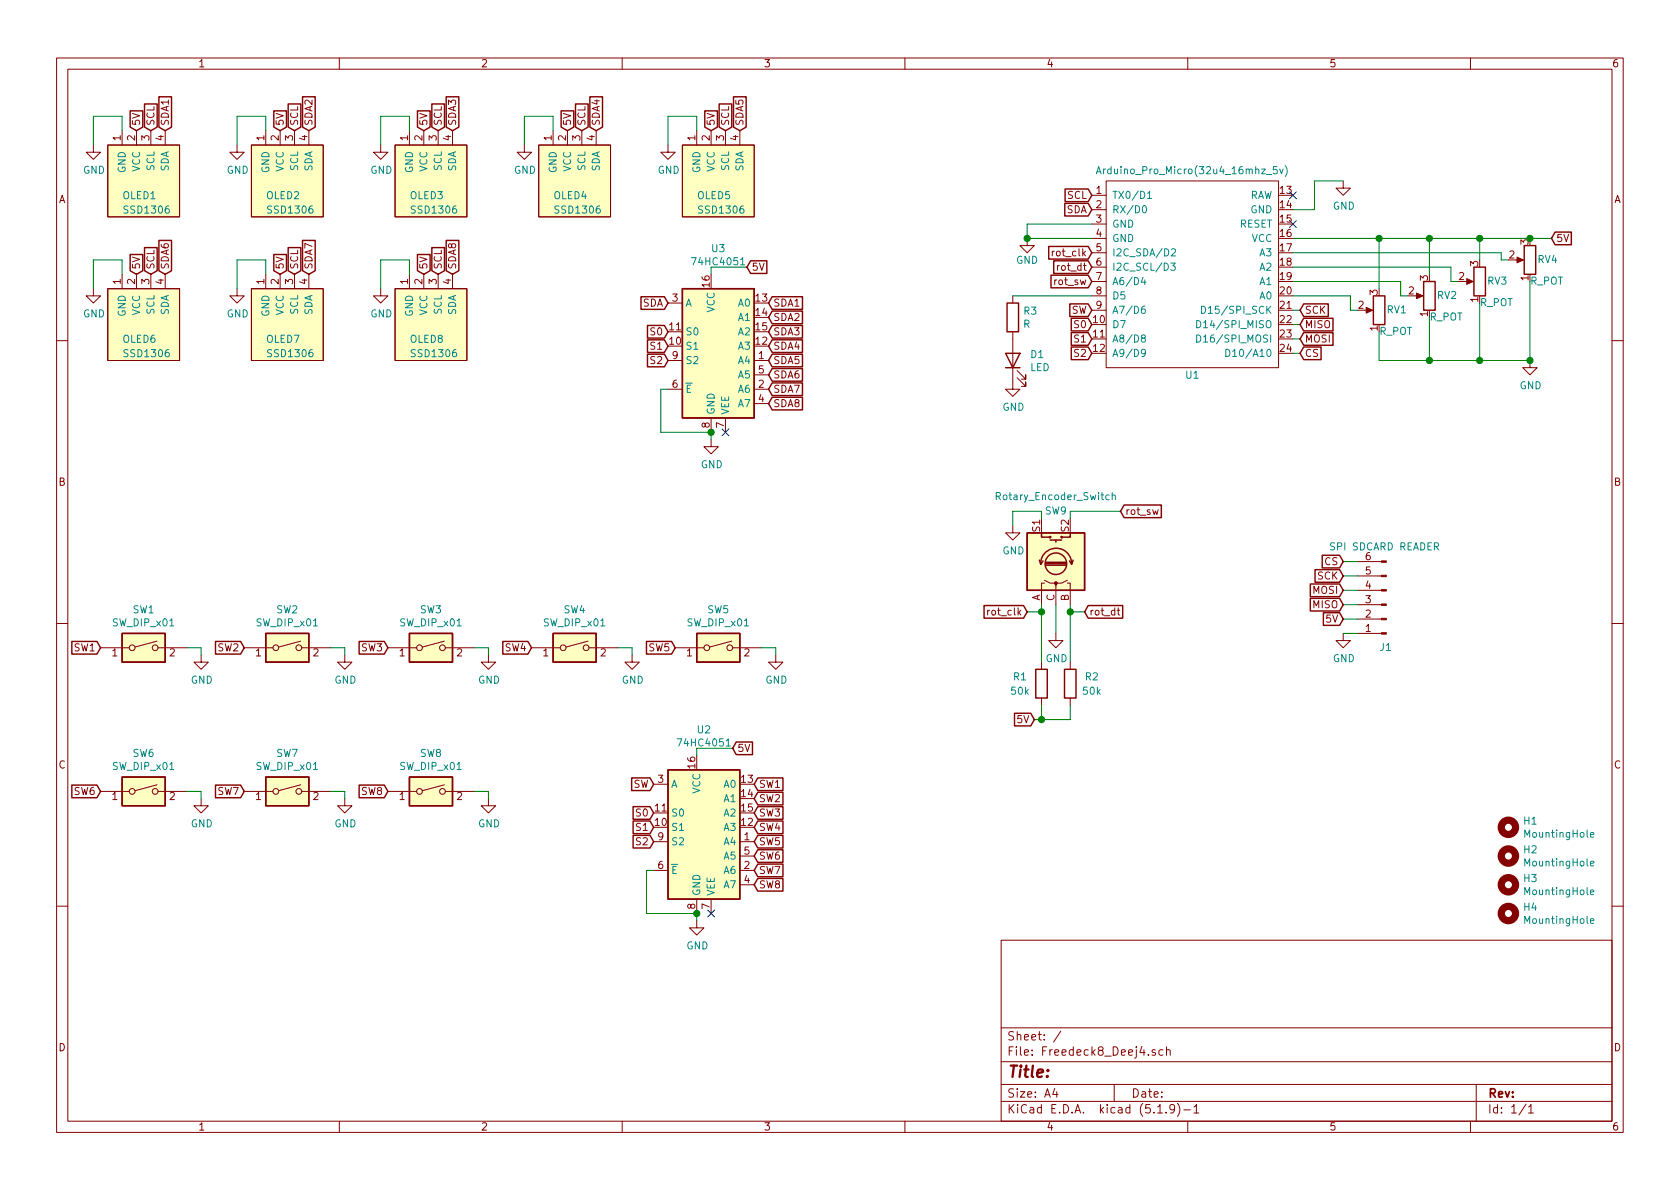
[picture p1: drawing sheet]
<svg xmlns="http://www.w3.org/2000/svg" width="297mm" height="210mm" viewBox="0 0 297 210" stroke-linecap="round" stroke-linejoin="round" font-family="sans-serif">
<g fill="none" stroke="#840000" stroke-width=".18">
<path d="M10 10.3h277v189.9h-277zM12 12.2h273v186.1h-273zM60 10.3v1.9M110 10.3v1.9M160 10.3v1.9M210 10.3v1.9M260 10.3v1.9M16.5 25.6v1.3h1.3l-1.3 1.3-1.3-1.3h1.3M19 25.6h12.7v12.7h-12.7zM21.6 23.1v2.5M24.1 23.1v2.5M26.7 23.1v2.5"/>
<path d="M29.2 23.1v2.5M41.9 25.6v1.3h1.3l-1.3 1.3-1.3-1.3h1.3M44.4 25.6h12.7v12.7h-12.7zM47 23.1v2.5M49.5 23.1v2.5M52.1 23.1v2.5M54.6 23.1v2.5M67.3 25.6v1.3h1.3l-1.3 1.3-1.3-1.3h1.3M69.8 25.6h12.7v12.7h-12.7zM72.4 23.1v2.5M74.9 23.1v2.5M77.5 23.1v2.5"/>
<path d="M80 23.1v2.5M92.7 25.6v1.3h1.3l-1.3 1.3-1.3-1.3h1.3M95.2 25.6h12.7v12.7h-12.7zM97.8 23.1v2.5M100.3 23.1v2.5M102.9 23.1v2.5M105.4 23.1v2.5M118.1 25.6v1.3h1.3l-1.3 1.3-1.3-1.3h1.3M120.6 25.6h12.7v12.7h-12.7zM123.2 23.1v2.5M125.7 23.1v2.5M128.3 23.1v2.5"/>
<path d="M130.8 23.1v2.5M193 34.5h2.6M193 37.1h2.6M193 39.6h2.6M195.6 32h30.5v33h-30.5zM237.5 32v1.3h1.3l-1.3 1.2-1.3-1.2h1.3M16.5 51v1.3h1.3l-1.3 1.3-1.3-1.3h1.3M19 51h12.7v12.7h-12.7zM21.6 48.5v2.5M24.1 48.5v2.5M26.7 48.5v2.5M29.2 48.5v2.5"/>
<path d="M41.9 51v1.3h1.3l-1.3 1.3-1.3-1.3h1.3M44.4 51h12.7v12.7h-12.7zM47 48.5v2.5M49.5 48.5v2.5M52.1 48.5v2.5M54.6 48.5v2.5M67.3 51v1.3h1.3l-1.3 1.3-1.3-1.3h1.3M69.8 51h12.7v12.7h-12.7zM72.4 48.5v2.5M74.9 48.5v2.5M77.5 48.5v2.5M80 48.5v2.5"/>
<path d="M118.1 53.6h2.5M179.1 58.7v10.1h1.2l-1.2 1.3-1.3-1.3h1.3M179.1 52.3v1.3M181.6 42.2v1.2h1.3l-1.3 1.3-1.3-1.3h1.3M193 49.8h2.6M193 52.3h2.6M193 42.2h2.6M193 44.7h2.6M193 47.2h2.6M193 54.9h2.6M241.3 54.9h1M250.2 52.3h1"/>
<path d="M259.1 49.8h1M268 46h1M10 60.2h2M118.1 63.7h2.5M118.1 68.8h2.5M125.7 77.7v1.3h1.3l-1.3 1.3-1.2-1.3h1.2M125.7 73.9v2.5M128.3 73.9v2.5M133.3 63.7h2.6M133.3 68.8h2.6M133.3 71.4h2.6M133.3 66.3h2.6"/>
<path d="M179.8 66.8l1.6 1.5v-.7v.7h-.8M179.8 65.5l1.6 1.6v-.8v.8h-.8M270.5 63.7v1.3h1.3l-1.3 1.3-1.3-1.3h1.3M285 60.2h2M179.1 93v1.2h1.2l-1.2 1.3-1.3-1.3h1.3M203.8 90.1l.3 .9 .2-.6 .2 .6 .3-.9M240 99.3h4.2M10 110.3h2M17.8 114.5h5.1M27.8 113.4l-3.9 1M27.9 114.5h5.1M35.6 115.8v1.3h1.2l-1.2 1.3-1.3-1.3h1.3"/>
<path d="M43.2 114.5h5.1M53.2 113.4l-3.9 1M53.3 114.5h5.1M61 115.8v1.3h1.2l-1.2 1.3-1.3-1.3h1.3M68.6 114.5h5.1M78.6 113.4l-3.9 1M78.7 114.5h5.1M86.4 115.8v1.3h1.2l-1.2 1.3-1.3-1.3h1.3M94 114.5h5.1M104 113.4l-3.9 1M104.1 114.5h5.1M111.8 115.8v1.3h1.2l-1.2 1.3-1.3-1.3h1.3"/>
<path d="M119.4 114.5h5.1M129.4 113.4l-3.9 1M129.5 114.5h5.1M137.2 115.8v1.3h1.2l-1.2 1.3-1.3-1.3h1.3M184.1 117.1v1.3M184.7 103.1h-.6v3.8M184.7 102.6l1 .5h1v.5M186.7 112v1.3h1.3l-1.3 1.2-1.3-1.2h1.3M188.7 103.1h.5v3.8M188.7 102.6l-1 .5h-1v3.8M189.2 117.1v1.3M197.5 107.9h.5"/>
<path d="M197.7 107.5v1.1l.3 .2M237.5 112v1.3h1.3l-1.3 1.2-1.3-1.2h1.3M240 101.8h4.2M240 104.4h4.2M240 106.9h4.2M240 109.5h4.2M240 112h4.2M285 110.3h2M17.8 139.9h5.1M27.8 138.8l-3.9 1M27.9 139.9h5.1M43.2 139.9h5.1"/>
<path d="M53.2 138.8l-3.9 1M53.3 139.9h5.1M68.6 139.9h5.1M78.6 138.8l-3.9 1M78.7 139.9h5.1M115.6 138.7h2.5M184.1 123.4v1.3M189.2 123.4v1.3M35.6 141.2v1.3h1.2l-1.2 1.3-1.3-1.3h1.3M61 141.2v1.3h1.2l-1.2 1.3-1.3-1.3h1.3M86.4 141.2v1.3h1.2l-1.2 1.3-1.3-1.3h1.3M115.6 148.8h2.5"/>
<path d="M115.6 153.9h2.5M123.2 159v2.5M125.7 159v2.5M130.8 148.8h2.5M130.8 153.9h2.5M130.8 156.5h2.5M130.8 151.4h2.5M10 160.2h2M123.2 162.8v1.3h1.3l-1.3 1.2-1.3-1.2h1.3M177 166.3h108v32h-108zM285 160.2h2M60 198.3v1.9"/>
<path d="M110 198.3v1.9M160 198.3v1.9M177 194.8h108M177 191.8h108M177 187.8h108M177 181.8h108M186.5 192.5l-.4 1h1M186.8 193v1M187.6 182.3l-1.3 2M197 191.8v3M204.3 185.7a.37 .37 0 0 0-.6 .1l.1 .2 .5 .2v.1l-.2 .3-.4-.1M204.7 196.8h.8"/>
<path d="M205.6 185.7l-.4-.1-.3 .3 .1 .6 .2 .1 .4-.1M206.2 196.7v.1M206.2 185.7h.1a.37 .37 0 0 1 .6 .1v.8M206.2 185.1v1.5M207.7 196l-.1 .1a.48 .48 0 0 1-.6 .1l-.2-.2 .2-.6a.48 .48 0 0 1 .6 .1 1.27 1.27 0 0 1-.2 1.2l-.4 .1M208.2 195.1a1.71 1.71 0 0 1 0 2.3M209.3 196.3h1.2M210 198.3v1.9M211.1 195.8l.4-.5v1.5M211.1 196.8h.9M260 198.3v1.9M261 191.8v6.5"/>
<path d="M269.8 195.2l-1.2 2M270.3 195.8l.4-.5v1.5M270.3 196.8h.8"/>
<circle cx="23.4" cy="114.5" r=".51"/>
<circle cx="27.4" cy="114.5" r=".51"/>
<circle cx="48.8" cy="114.5" r=".51"/>
<circle cx="52.8" cy="114.5" r=".51"/>
<circle cx="74.2" cy="114.5" r=".51"/>
<circle cx="78.2" cy="114.5" r=".51"/>
<circle cx="99.6" cy="114.5" r=".51"/>
<circle cx="103.6" cy="114.5" r=".51"/>
<circle cx="125" cy="114.5" r=".51"/>
<circle cx="129" cy="114.5" r=".51"/>
<circle cx="23.4" cy="139.9" r=".51"/>
<circle cx="27.4" cy="139.9" r=".51"/>
<circle cx="48.8" cy="139.9" r=".51"/>
<circle cx="52.8" cy="139.9" r=".51"/>
<circle cx="74.2" cy="139.9" r=".51"/>
<circle cx="78.2" cy="139.9" r=".51"/>
</g>
<g fill="none" stroke="#840000" stroke-width=".25">
<path d="M23 19.6h2.2v2.9l-1.1 .6-1.1-.6zM25.6 18.4h2.2v4.1l-1.1 .6-1.1-.6zM28.1 17.1h2.2v5.4l-1.1 .6-1.1-.6zM48.4 19.6h2.2v2.9l-1.1 .6-1.1-.6zM51 18.4h2.2v4.1l-1.1 .6-1.1-.6zM53.5 17.1h2.2v5.4l-1.1 .6-1.1-.6zM73.8 19.6h2.2v2.9l-1.1 .6-1.1-.6zM76.4 18.4h2.2v4.1l-1.1 .6-1.1-.6zM78.9 17.1h2.2v5.4l-1.1 .6-1.1-.6zM99.2 19.6h2.2v2.9l-1.1 .6-1.1-.6zM101.8 18.4h2.2v4.1l-1.1 .6-1.1-.6zM104.3 17.1h2.2v5.4l-1.1 .6-1.1-.6z"/>
<path d="M124.6 19.6h2.2v2.9l-1.1 .6-1.1-.6zM127.2 18.4h2.2v4.1l-1.1 .6-1.1-.6zM129.7 17.1h2.2v5.4l-1.1 .6-1.1-.6zM188.3 36h4.1l.6 1.1-.6 1.1h-4.1zM188.3 33.4h4.1l.6 1.1-.6 1.2h-4.1zM23 45h2.2v2.9l-1.1 .6-1.1-.6zM25.6 43.8h2.2v4.1l-1.1 .6-1.1-.6zM28.1 42.5h2.2v5.4l-1.1 .6-1.1-.6zM48.4 45h2.2v2.9l-1.1 .6-1.1-.6zM51 43.8h2.2v4.1l-1.1 .6-1.1-.6zM53.5 42.5h2.2v5.4l-1.1 .6-1.1-.6zM73.8 45h2.2v2.9l-1.1 .6-1.1-.6z"/>
<path d="M76.4 43.8h2.2v4.1l-1.1 .6-1.1-.6zM78.9 42.5h2.2v5.4l-1.1 .6-1.1-.6zM113.3 52.5h4.2l.6 1.1-.6 1.1h-4.2zM114.5 57.6h3l.6 1.1-.6 1.1h-3zM120.6 51h12.7v22.9h-12.7zM132.7 46.1h2.9v2.3h-2.9l-.6-1.2zM136.5 57.6h5.4v2.2h-5.4l-.6-1.1zM136.5 52.5h5.4v2.2h-5.4l-.6-1.1zM136.5 55h5.4v2.2h-5.4l-.6-1.1zM178.1 53.6h2v5.1h-2zM185.4 43.6h7l.6 1.1-.6 1.1h-7zM185.8 48.7h6.6l.6 1.1-.6 1.1h-6.6z"/>
<path d="M186.3 46.1h6.1l.6 1.1-.6 1.2h-6.1zM189.2 53.7h3.2l.6 1.2-.6 1.1h-3.2zM189.4 56.3h3l.6 1.1-.6 1.1h-3zM189.4 58.8h3l.6 1.1-.6 1.2h-3zM230.5 56.3h5.2v2.2h-5.2l-.6-1.1zM230.5 58.8h5.2v2.3h-5.2l-.6-1.2zM230.5 53.7h4.3v2.3h-4.3l-.6-1.1zM242.8 52.3h2.1v5.1h-2.1zM251.7 49.8h2v5.1h-2zM260.6 47.2h2v5.1h-2zM269.5 43.4h2v5.1h-2zM275 41h2.8v2.3h-2.8l-.7-1.1z"/>
<path d="M114.5 60.1h3l.6 1.1-.6 1.1h-3zM114.5 62.6h3l.6 1.1-.6 1.2h-3zM136.5 60.1h5.4v2.2h-5.4l-.6-1.1zM136.5 62.6h5.4v2.3h-5.4l-.6-1.2zM136.5 70.3h5.4v2.2h-5.4l-.6-1.1zM136.5 67.7h5.4v2.2h-5.4l-.6-1.1zM136.5 65.2h5.4v2.2h-5.4l-.6-1.1zM177.8 62.5h2.5l-1.2 2.5zM177.8 65h2.5M189.4 61.4h3l.6 1.1-.6 1.1h-3zM230.5 61.4h3.1v2.2h-3.1l-.6-1.1zM181.6 94.2h10.2v10.2h-10.2z"/>
<path d="M183.8 99.1l.2 .7 .4-.6M184 99.7a2.74 2.74 0 0 1 2.7-2.8 2.74 2.74 0 0 1 2.8 2.8M184.1 94.2v.8h1.6M184.9 99.9h3.6M184.9 99.7h3.6M184.9 99.4h3.6M185.7 95.5h2M186.7 95.5v.4M189.2 94.2v.8h-1.5M189.7 99.1l-.2 .7-.4-.6M198.8 89.3h6.5v2.2h-6.5l-.7-1.1zM233.8 98.2h3.1l.6 1.1-.6 1.1h-3.1z"/>
<path d="M12.7 113.4h4.4l.7 1.1-.7 1.2h-4.4zM21.6 112h7.6v5.1h-7.6zM38.1 113.4h4.4l.7 1.1-.7 1.2h-4.4zM47 112h7.6v5.1h-7.6zM63.5 113.4h4.4l.7 1.1-.7 1.2h-4.4zM72.4 112h7.6v5.1h-7.6zM88.9 113.4h4.4l.7 1.1-.7 1.2h-4.4zM97.8 112h7.6v5.1h-7.6zM114.3 113.4h4.4l.7 1.1-.7 1.2h-4.4zM123.2 112h7.6v5.1h-7.6zM174 107.1h7l.6 1.1-.6 1.1h-7zM183.1 118.4h2.1v5h-2.1z"/>
<path d="M188.2 118.4h2v5h-2zM192.4 107.1h6.1v2.2h-6.1l-.6-1.1zM231.7 105.8h5.2l.6 1.1-.6 1.1h-5.2zM231.7 103.3h5.2l.6 1.1-.6 1.1h-5.2zM232.5 100.7h4.4l.6 1.1-.6 1.2h-4.4zM234 108.4h2.9l.6 1.1-.6 1.1h-2.9zM12.7 138.8h4.4l.7 1.1-.7 1.2h-4.4zM21.6 137.4h7.6v5.1h-7.6zM38.1 138.8h4.4l.7 1.1-.7 1.2h-4.4zM47 137.4h7.6v5.1h-7.6zM63.5 138.8h4.4l.7 1.1-.7 1.2h-4.4zM72.4 137.4h7.6v5.1h-7.6z"/>
<path d="M111.7 137.6h3.2l.7 1.1-.7 1.1h-3.2zM118.1 136.1h12.7v22.9h-12.7zM130.2 131.2h2.8v2.2h-2.8l-.7-1.1zM134 137.6h4.4v2.2h-4.4l-.7-1.1zM179.4 126.1h2.8l.7 1.1-.7 1.2h-2.8zM111.9 147.7h3l.7 1.1-.7 1.2h-3zM111.9 142.6h3l.7 1.2-.7 1.1h-3zM111.9 145.2h3l.7 1.1-.7 1.1h-3zM134 142.6h4.4v2.3h-4.4l-.7-1.1zM134 140.1h4.4v2.2h-4.4l-.7-1.1zM134 145.2h4.4v2.2h-4.4l-.7-1.1zM134 147.7h4.4v2.3h-4.4l-.7-1.2z"/>
<path d="M134 155.3h4.4v2.3h-4.4l-.7-1.1zM134 152.8h4.4v2.2h-4.4l-.7-1.1zM134 150.3h4.4v2.2h-4.4l-.7-1.1z"/>
<circle cx="185.7" cy="95" r=".13"/>
<circle cx="186.7" cy="99.7" r="1.9"/>
<circle cx="187.7" cy="95" r=".13"/>
</g>
<g fill="#ffffc2" stroke="#ffffc2" stroke-width=".18">
<path d="M181.6 94.2h10.2v10.2h-10.2z"/>
<path d="M97.8 112h7.6v5.1h-7.6z"/>
<path d="M72.4 137.4h7.6v5.1h-7.6z"/>
<path d="M47 137.4h7.6v5.1h-7.6z"/>
<path d="M21.6 137.4h7.6v5.1h-7.6z"/>
<path d="M123.2 112h7.6v5.1h-7.6z"/>
<path d="M118.1 136.1h12.7v22.9h-12.7z"/>
<path d="M72.4 112h7.6v5.1h-7.6z"/>
<path d="M47 112h7.6v5.1h-7.6z"/>
<path d="M21.6 112h7.6v5.1h-7.6z"/>
<path d="M44.4 51h12.7v12.7h-12.7z"/>
<path d="M44.4 25.6h12.7v12.7h-12.7z"/>
<path d="M95.2 25.6h12.7v12.7h-12.7z"/>
<path d="M120.6 25.6h12.7v12.7h-12.7z"/>
<path d="M69.8 51h12.7v12.7h-12.7z"/>
<path d="M19 25.6h12.7v12.7h-12.7z"/>
<path d="M69.8 25.6h12.7v12.7h-12.7z"/>
<path d="M120.6 51h12.7v22.9h-12.7z"/>
<path d="M19 51h12.7v12.7h-12.7z"/>
</g>
<g fill="#840000" stroke="#840000" stroke-width=".18">
<path d="M268.2 45.5l1.2 .5-1.2 .5z"/>
<path d="M259.3 49.3l1.2 .5-1.2 .5z"/>
<path d="M250.4 51.8l1.2 .5-1.2 .5z"/>
<path d="M244.2 99.2h.9v.2h-.9z"/>
<path d="M244.2 101.7h.9v.3h-.9z"/>
<path d="M244.2 104.3h.9v.2h-.9z"/>
<path d="M244.2 106.8h.9v.3h-.9z"/>
<path d="M244.2 109.3h.9v.3h-.9z"/>
<path d="M244.2 111.9h.9v.2h-.9z"/>
<path d="M241.6 54.4l1.1 .5-1.1 .5z"/>
<circle cx="186.7" cy="103.1" r=".25"/>
</g>
<g fill="none" stroke="#008484" stroke-width=".18">
<path d="M193.9 30.7l.4-1.2 .4 1.2M194 30.4h.6M202.1 36.5l.2-.1a.67 .67 0 0 1 .4 .6 .67 .67 0 0 1-.4 .6l-.3-.2v-.2zM202.9 34.2l.4-.4v1.3M202.9 35.1h.7M225.8 29.5h-.6l-.1 .6 .2-.2 .5 .2v.5l-.2 .1-.5-.1M226.3 29.9l.3 .8 .3-.8M227.2 29.3a1.47 1.47 0 0 1 0 1.9M130.9 46.8h.8M202 59.8l-.1-.1v-.3l.1-.2 .4 .1 .1 .4-.6 .1-.1 .2v.3l.2 .2 .4-.1 .1-.1v-.4l-.2-.1M202.1 49l-.3 .9h.8M202.4 54.1l-.4 .1a.87 .87 0 0 0 0 1.2l.5-.1v-.5l-.5-.2-.2 .3"/>
<path d="M202.4 49.5v.8M207 46.5h.8l-.4 .5 .3 .1 .1 .5-.3 .2-.5-.1M207.1 44.1l.5-.1 .2 .1v.2v.2l-.7 .8h.7M211.6 56.7a.64 .64 0 0 1 .7 .6 .64 .64 0 0 1-.7 .7zM211.6 59.2a.64 .64 0 0 1 .7 .7 .64 .64 0 0 1-.7 .6zM212.4 54.1a.64 .64 0 0 1 .8 .7 .64 .64 0 0 1-.8 .6zM202.5 62.3l-.2 .3h-.3l-.2-.3 .1-.4 .1-.1h.3l.2 .2a.97 .97 0 0 1-.2 1h-.4M216.7 61.8a.64 .64 0 0 1 .8 .6 .64 .64 0 0 1-.8 .6zM196.1 87.6l-.3-.1-.3 .3 .1 .5h.5M196.6 87.6l.2-.1 .3 .1 .1 .8M196.6 87.1v1.3M128.4 131.9h.7"/>
<path d="M281.2 147.6l.6-.1v-.2l-.4-.1-.2 .2 .1 .6h.5M281.2 152.7l.6-.1v-.3h-.4l-.2 .2 .1 .6h.5M281.2 157.8l.6-.1v-.3h-.4l-.2 .2 .1 .6h.5M281.2 162.9l.6-.1v-.3h-.4l-.2 .1 .1 .6h.5"/>
</g>
<g fill="none" stroke="#840000" stroke-width="1.3">
<circle cx="266.7" cy="146.3" r="1.27"/>
<circle cx="266.7" cy="151.4" r="1.27"/>
<circle cx="266.7" cy="156.5" r="1.27"/>
<circle cx="266.7" cy="161.5" r="1.27"/>
</g>
<g fill="none" stroke="#008400" stroke-width=".18">
<path d="M21.6 23.1v-2.5h-5.1v5M47 23.1v-2.5h-5.1v5M72.4 23.1v-2.5h-5.1v5M97.8 23.1v-2.5h-5.1v5M123.2 23.1v-2.5h-5.1v5M193 39.6h-11.4v2.6h11.4M237.5 32h-5.1v5.1h-3.8M21.6 48.5v-2.5h-5.1v5M47 48.5v-2.5h-5.1v5M72.4 48.5v-2.5h-5.1v5M132.1 47.2h-6.4v1.3M179.1 52.3h13.9"/>
<path d="M228.6 47.2h27.9v2.6h1.3M228.6 49.8h19v2.5h1.3M228.6 42.2h45.7M228.6 44.7h36.8v1.3h1.3M228.6 52.3h10.2v2.6h1.2M228.6 54.9h1.3M228.6 59.9h1.3M228.6 57.4h1.3M243.8 42.2v8.8M252.7 42.2v6.3M252.7 56.1v7.6M261.6 42.2v3.8"/>
<path d="M261.6 53.6v10.1M270.5 49.8v13.9h-26.7v-5M118.1 68.8h-1.3v7.6h8.9v1.3M228.6 62.5h1.3M184.1 91.7v-1.3h-5v2.6M198.1 90.4h-8.9v1.3M237.5 99.3h2.5M33 114.5h2.6v1.3M58.4 114.5h2.6v1.3M83.8 114.5h2.6v1.3M109.2 114.5h2.6v1.3M134.6 114.5h2.6v1.3"/>
<path d="M181.6 108.2h2.5M184.1 106.9v10.2M186.7 106.9v5.1M189.2 106.9v10.2M189.2 108.2h2.6M237.5 101.8h2.5M237.5 104.4h2.5M237.5 106.9h2.5M237.5 109.5h2.5M237.5 112h2.5M33 139.9h2.6v1.3M58.4 139.9h2.6v1.3"/>
<path d="M83.8 139.9h2.6v1.3M129.5 132.3h-6.3v1.3M184.1 124.7v2.5M189.2 124.7v2.5h-6.3M115.6 153.9h-1.3v7.6h8.9v1.3"/>
</g>
<g fill="#008400" stroke="#008400" stroke-width=".25">
<circle cx="261.6" cy="63.7" r=".51"/>
<circle cx="125.7" cy="76.4" r=".51"/>
<circle cx="123.2" cy="161.5" r=".51"/>
<circle cx="184.2" cy="127.2" r=".51"/>
<circle cx="252.7" cy="63.7" r=".51"/>
<circle cx="181.6" cy="42.2" r=".51"/>
<circle cx="270.5" cy="63.7" r=".51"/>
<circle cx="243.8" cy="42.2" r=".51"/>
<circle cx="189.2" cy="108.2" r=".51"/>
<circle cx="270.5" cy="42.2" r=".51"/>
<circle cx="184.2" cy="108.2" r=".51"/>
<circle cx="252.7" cy="42.2" r=".51"/>
<circle cx="261.6" cy="42.2" r=".51"/>
</g>
<path d="M228 39l1.2 1.2M228 33.9l1.2 1.2M229.2 39l-1.2 1.2M229.2 33.9l-1.2 1.2M127.7 75.8l1.2 1.3M128.9 75.8l-1.2 1.3M125.1 160.9l1.2 1.2M126.3 160.9l-1.2 1.2" fill="none" stroke="#000084" stroke-width=".18"/>
<text font-size="2.8" fill="#840000" x="178" y="190.5">Title:</text>
<g font-size="2.1" fill="#840000">
<text x="178" y="184">Sheet: /</text>
<text x="178" y="186.7">File: Freedeck8_Deej4.sch</text>
<text x="178" y="196.9">KiCad E.D.A. kicad (5.1.9)-1</text>
<text x="178" y="194.1">Size: A4</text>
<text x="200" y="194.1">Date:</text>
<text x="263" y="194.1">Rev:</text>
<text x="263" y="196.9">Id: 1/1</text>
</g>
<g font-size="1.8" fill="#840000">
<text x="35" y="11.9">1</text>
<text x="85" y="11.9">2</text>
<text x="135" y="11.9">3</text>
<text x="185" y="11.9">4</text>
<text x="235" y="11.9">5</text>
<text x="285" y="11.9">6</text>
<text x="24.8" y="22.3" transform="rotate(-90 24.8 22.3)">5V</text>
<text x="27.3" y="22.3" transform="rotate(-90 27.3 22.3)">SCL</text>
<text x="29.8" y="22.3" transform="rotate(-90 29.8 22.3)">SDA1</text>
<text x="50.2" y="22.3" transform="rotate(-90 50.2 22.3)">5V</text>
<text x="52.7" y="22.3" transform="rotate(-90 52.7 22.3)">SCL</text>
<text x="55.2" y="22.3" transform="rotate(-90 55.2 22.3)">SDA2</text>
<text x="75.6" y="22.3" transform="rotate(-90 75.6 22.3)">5V</text>
<text x="78.1" y="22.3" transform="rotate(-90 78.1 22.3)">SCL</text>
<text x="80.6" y="22.3" transform="rotate(-90 80.6 22.3)">SDA3</text>
<text x="101" y="22.3" transform="rotate(-90 101 22.3)">5V</text>
<text x="103.5" y="22.3" transform="rotate(-90 103.5 22.3)">SCL</text>
<text x="106" y="22.3" transform="rotate(-90 106 22.3)">SDA4</text>
<text x="126.4" y="22.3" transform="rotate(-90 126.4 22.3)">5V</text>
<text x="128.9" y="22.3" transform="rotate(-90 128.9 22.3)">SCL</text>
<text x="131.4" y="22.3" transform="rotate(-90 131.4 22.3)">SDA5</text>
<text x="21.3" y="24.9" transform="rotate(-90 21.3 24.9)">1</text>
<text x="23.9" y="24.9" transform="rotate(-90 23.9 24.9)">2</text>
<text x="26.4" y="24.9" transform="rotate(-90 26.4 24.9)">3</text>
<text x="29" y="24.9" transform="rotate(-90 29 24.9)">4</text>
<text x="46.7" y="24.9" transform="rotate(-90 46.7 24.9)">1</text>
<text x="49.3" y="24.9" transform="rotate(-90 49.3 24.9)">2</text>
<text x="51.8" y="24.9" transform="rotate(-90 51.8 24.9)">3</text>
<text x="54.4" y="24.9" transform="rotate(-90 54.4 24.9)">4</text>
<text x="72.1" y="24.9" transform="rotate(-90 72.1 24.9)">1</text>
<text x="74.7" y="24.9" transform="rotate(-90 74.7 24.9)">2</text>
<text x="77.2" y="24.9" transform="rotate(-90 77.2 24.9)">3</text>
<text x="79.8" y="24.9" transform="rotate(-90 79.8 24.9)">4</text>
<text x="97.5" y="24.9" transform="rotate(-90 97.5 24.9)">1</text>
<text x="100.1" y="24.9" transform="rotate(-90 100.1 24.9)">2</text>
<text x="102.6" y="24.9" transform="rotate(-90 102.6 24.9)">3</text>
<text x="105.2" y="24.9" transform="rotate(-90 105.2 24.9)">4</text>
<text x="122.9" y="24.9" transform="rotate(-90 122.9 24.9)">1</text>
<text x="125.5" y="24.9" transform="rotate(-90 125.5 24.9)">2</text>
<text x="128" y="24.9" transform="rotate(-90 128 24.9)">3</text>
<text x="130.6" y="24.9" transform="rotate(-90 130.6 24.9)">4</text>
<text x="10.4" y="35.9">A</text>
<text x="188.7" y="35.2">SCL</text>
<text x="193.8" y="34.3">1</text>
<text x="226.4" y="34.3">13</text>
<text x="285.4" y="35.9">A</text>
<text x="188.5" y="37.7">SDA</text>
<text x="193.8" y="36.8">2</text>
<text x="193.8" y="39.4">3</text>
<text x="193.8" y="41.9">4</text>
<text x="226.4" y="36.8">14</text>
<text x="226.4" y="39.4">15</text>
<text x="226.4" y="41.9">16</text>
<text x="24.8" y="47.7" transform="rotate(-90 24.8 47.7)">5V</text>
<text x="27.3" y="47.7" transform="rotate(-90 27.3 47.7)">SCL</text>
<text x="29.8" y="47.7" transform="rotate(-90 29.8 47.7)">SDA6</text>
<text x="50.2" y="47.7" transform="rotate(-90 50.2 47.7)">5V</text>
<text x="52.7" y="47.7" transform="rotate(-90 52.7 47.7)">SCL</text>
<text x="55.2" y="47.7" transform="rotate(-90 55.2 47.7)">SDA7</text>
<text x="75.6" y="47.7" transform="rotate(-90 75.6 47.7)">5V</text>
<text x="78.1" y="47.7" transform="rotate(-90 78.1 47.7)">SCL</text>
<text x="80.6" y="47.7" transform="rotate(-90 80.6 47.7)">SDA8</text>
<text x="132.9" y="47.9">5V</text>
<text x="186.5" y="45.3">rot_clk</text>
<text x="187.2" y="47.9">rot_dt</text>
<text x="193.8" y="44.4">5</text>
<text x="193.8" y="47">6</text>
<text x="226.4" y="44.4">17</text>
<text x="226.4" y="47">18</text>
<text x="261.4" y="47.1" transform="rotate(-90 261.4 47.1)">3</text>
<text x="266.9" y="45.7">2</text>
<text x="270.3" y="43.3" transform="rotate(-90 270.3 43.3)">3</text>
<text x="275.1" y="42.8">5V</text>
<text x="21.3" y="50.3" transform="rotate(-90 21.3 50.3)">1</text>
<text x="23.9" y="50.3" transform="rotate(-90 23.9 50.3)">2</text>
<text x="26.4" y="50.3" transform="rotate(-90 26.4 50.3)">3</text>
<text x="29" y="50.3" transform="rotate(-90 29 50.3)">4</text>
<text x="46.7" y="50.3" transform="rotate(-90 46.7 50.3)">1</text>
<text x="49.3" y="50.3" transform="rotate(-90 49.3 50.3)">2</text>
<text x="51.8" y="50.3" transform="rotate(-90 51.8 50.3)">3</text>
<text x="54.4" y="50.3" transform="rotate(-90 54.4 50.3)">4</text>
<text x="72.1" y="50.3" transform="rotate(-90 72.1 50.3)">1</text>
<text x="74.7" y="50.3" transform="rotate(-90 74.7 50.3)">2</text>
<text x="77.2" y="50.3" transform="rotate(-90 77.2 50.3)">3</text>
<text x="79.8" y="50.3" transform="rotate(-90 79.8 50.3)">4</text>
<text x="118.9" y="53.3">3</text>
<text x="125.5" y="50.7" transform="rotate(-90 125.5 50.7)">16</text>
<text x="133.7" y="53.3">13</text>
<text x="186.6" y="50.4">rot_sw</text>
<text x="193.8" y="49.5">7</text>
<text x="193.8" y="52.1">8</text>
<text x="226.4" y="49.5">19</text>
<text x="226.4" y="52.1">20</text>
<text x="243.6" y="52.2" transform="rotate(-90 243.6 52.2)">3</text>
<text x="249.1" y="52.1">2</text>
<text x="252.5" y="49.6" transform="rotate(-90 252.5 49.6)">3</text>
<text x="258" y="49.5">2</text>
<text x="261.4" y="53.4" transform="rotate(-90 261.4 53.4)">1</text>
<text x="270.3" y="49.6" transform="rotate(-90 270.3 49.6)">1</text>
<text x="113.6" y="54.2">SDA</text>
<text x="115.2" y="59.3">S0</text>
<text x="118.4" y="58.4">11</text>
<text x="133.7" y="55.9">14</text>
<text x="133.7" y="58.4">15</text>
<text x="136.7" y="59.3">SDA3</text>
<text x="136.7" y="54.2">SDA1</text>
<text x="136.7" y="56.8">SDA2</text>
<text x="189.4" y="55.5">SW</text>
<text x="190.1" y="58">S0</text>
<text x="193.3" y="57.1">10</text>
<text x="193.3" y="59.7">11</text>
<text x="193.8" y="54.6">9</text>
<text x="226.4" y="54.6">21</text>
<text x="226.4" y="57.1">22</text>
<text x="226.4" y="59.7">23</text>
<text x="230.7" y="58">MISO</text>
<text x="230.7" y="55.5">SCK</text>
<text x="240.2" y="54.6">2</text>
<text x="243.6" y="58.5" transform="rotate(-90 243.6 58.5)">1</text>
<text x="252.5" y="56" transform="rotate(-90 252.5 56)">1</text>
<text x="115.2" y="61.8">S1</text>
<text x="115.2" y="64.4">S2</text>
<text x="118.4" y="61">10</text>
<text x="118.9" y="63.5">9</text>
<text x="133.7" y="61">12</text>
<text x="134.1" y="63.5">1</text>
<text x="136.7" y="61.8">SDA4</text>
<text x="136.7" y="64.4">SDA5</text>
<text x="190.1" y="63.1">S2</text>
<text x="190.1" y="60.6">S1</text>
<text x="193.3" y="62.2">12</text>
<text x="226.4" y="62.2">24</text>
<text x="230.7" y="60.6">MOSI</text>
<text x="230.7" y="63.1">CS</text>
<text x="118.9" y="68.6">6</text>
<text x="134.1" y="68.6">2</text>
<text x="134.1" y="71.1">4</text>
<text x="134.1" y="66">5</text>
<text x="136.7" y="69.5">SDA7</text>
<text x="136.7" y="66.9">SDA6</text>
<text x="125.5" y="75.7" transform="rotate(-90 125.5 75.7)">8</text>
<text x="128" y="75.7" transform="rotate(-90 128 75.7)">7</text>
<text x="136.7" y="72">SDA8</text>
<text x="10.4" y="85.9">B</text>
<text x="285.4" y="85.9">B</text>
<text x="183.9" y="94" transform="rotate(-90 183.9 94)">S1</text>
<text x="189" y="94" transform="rotate(-90 189 94)">S2</text>
<text x="198.9" y="91.1">rot_sw</text>
<text x="234.2" y="99.9">CS</text>
<text x="241.5" y="101.6">5</text>
<text x="241.5" y="99.1">6</text>
<text x="183.9" y="106.3" transform="rotate(-90 183.9 106.3)">A</text>
<text x="186.4" y="106.3" transform="rotate(-90 186.4 106.3)">C</text>
<text x="189" y="106.3" transform="rotate(-90 189 106.3)">B</text>
<text x="232.2" y="107.6">MISO</text>
<text x="232.2" y="105">MOSI</text>
<text x="233" y="102.5">SCK</text>
<text x="241.5" y="106.7">3</text>
<text x="241.5" y="104.1">4</text>
<text x="175" y="108.8">rot_clk</text>
<text x="192.6" y="108.8">rot_dt</text>
<text x="234.5" y="110.1">5V</text>
<text x="241.5" y="111.8">1</text>
<text x="241.5" y="109.2">2</text>
<text x="13.2" y="115.2">SW1</text>
<text x="19.8" y="116.1">1</text>
<text x="30" y="116.1">2</text>
<text x="38.6" y="115.2">SW2</text>
<text x="45.2" y="116.1">1</text>
<text x="55.4" y="116.1">2</text>
<text x="64" y="115.2">SW3</text>
<text x="70.6" y="116.1">1</text>
<text x="80.8" y="116.1">2</text>
<text x="89.4" y="115.2">SW4</text>
<text x="96" y="116.1">1</text>
<text x="106.2" y="116.1">2</text>
<text x="114.8" y="115.2">SW5</text>
<text x="121.4" y="116.1">1</text>
<text x="131.6" y="116.1">2</text>
<text x="179.9" y="127.9">5V</text>
<text x="10.4" y="135.9">C</text>
<text x="122.9" y="135.8" transform="rotate(-90 122.9 135.8)">16</text>
<text x="130.3" y="133">5V</text>
<text x="285.4" y="135.9">C</text>
<text x="13.2" y="140.6">SW6</text>
<text x="19.8" y="141.5">1</text>
<text x="30" y="141.5">2</text>
<text x="38.6" y="140.6">SW7</text>
<text x="45.2" y="141.5">1</text>
<text x="55.4" y="141.5">2</text>
<text x="64" y="140.6">SW8</text>
<text x="70.6" y="141.5">1</text>
<text x="80.8" y="141.5">2</text>
<text x="111.9" y="139.3">SW</text>
<text x="115.9" y="143.5">11</text>
<text x="116.4" y="138.4">3</text>
<text x="131.1" y="138.4">13</text>
<text x="131.1" y="141">14</text>
<text x="131.1" y="143.5">15</text>
<text x="134.1" y="141.9">SW2</text>
<text x="134.1" y="139.3">SW1</text>
<text x="112.6" y="149.5">S2</text>
<text x="112.6" y="144.4">S0</text>
<text x="112.6" y="146.9">S1</text>
<text x="115.9" y="146">10</text>
<text x="116.4" y="148.6">9</text>
<text x="131.1" y="146">12</text>
<text x="131.6" y="148.6">1</text>
<text x="134.1" y="144.4">SW3</text>
<text x="134.1" y="146.9">SW4</text>
<text x="134.1" y="149.5">SW5</text>
<text x="116.4" y="153.7">6</text>
<text x="131.6" y="153.7">2</text>
<text x="131.6" y="151.1">5</text>
<text x="134.1" y="154.6">SW7</text>
<text x="134.1" y="152">SW6</text>
<text x="122.9" y="160.8" transform="rotate(-90 122.9 160.8)">8</text>
<text x="125.5" y="160.8" transform="rotate(-90 125.5 160.8)">7</text>
<text x="131.6" y="156.2">4</text>
<text x="134.1" y="157.1">SW8</text>
<text x="10.4" y="185.9">D</text>
<text x="285.4" y="185.9">D</text>
<text x="35" y="199.9">1</text>
<text x="85" y="199.9">2</text>
<text x="135" y="199.9">3</text>
<text x="185" y="199.9">4</text>
<text x="235" y="199.9">5</text>
<text x="285" y="199.9">6</text>
</g>
<g font-size="1.8" fill="#008484">
<text x="14.7" y="30.7">GND</text>
<text x="21.7" y="35.2">OLED1</text>
<text x="22.2" y="30.6" transform="rotate(-90 22.2 30.6)">GND</text>
<text x="24.8" y="30.4" transform="rotate(-90 24.8 30.4)">VCC</text>
<text x="27.3" y="30.2" transform="rotate(-90 27.3 30.2)">SCL</text>
<text x="29.8" y="30.4" transform="rotate(-90 29.8 30.4)">SDA</text>
<text x="40.1" y="30.7">GND</text>
<text x="47.1" y="35.2">OLED2</text>
<text x="47.6" y="30.6" transform="rotate(-90 47.6 30.6)">GND</text>
<text x="50.2" y="30.4" transform="rotate(-90 50.2 30.4)">VCC</text>
<text x="52.7" y="30.2" transform="rotate(-90 52.7 30.2)">SCL</text>
<text x="55.2" y="30.4" transform="rotate(-90 55.2 30.4)">SDA</text>
<text x="65.5" y="30.7">GND</text>
<text x="72.5" y="35.2">OLED3</text>
<text x="73" y="30.6" transform="rotate(-90 73 30.6)">GND</text>
<text x="75.6" y="30.4" transform="rotate(-90 75.6 30.4)">VCC</text>
<text x="78.1" y="30.2" transform="rotate(-90 78.1 30.2)">SCL</text>
<text x="80.6" y="30.4" transform="rotate(-90 80.6 30.4)">SDA</text>
<text x="90.9" y="30.7">GND</text>
<text x="97.9" y="35.2">OLED4</text>
<text x="98.4" y="30.6" transform="rotate(-90 98.4 30.6)">GND</text>
<text x="101" y="30.4" transform="rotate(-90 101 30.4)">VCC</text>
<text x="103.5" y="30.2" transform="rotate(-90 103.5 30.2)">SCL</text>
<text x="106" y="30.4" transform="rotate(-90 106 30.4)">SDA</text>
<text x="116.3" y="30.7">GND</text>
<text x="123.3" y="35.2">OLED5</text>
<text x="123.8" y="30.6" transform="rotate(-90 123.8 30.6)">GND</text>
<text x="126.4" y="30.4" transform="rotate(-90 126.4 30.4)">VCC</text>
<text x="128.9" y="30.2" transform="rotate(-90 128.9 30.2)">SCL</text>
<text x="131.4" y="30.4" transform="rotate(-90 131.4 30.4)">SDA</text>
<text x="195.3" y="30.8">Arduino_Pro_Micro(32u4_16mhz_5v)</text>
<text x="196.6" y="35.2">TX0/D1</text>
<text x="220.8" y="35.2">RAW</text>
<text x="22.1" y="37.8">SSD1306</text>
<text x="47.5" y="37.8">SSD1306</text>
<text x="72.9" y="37.8">SSD1306</text>
<text x="98.3" y="37.8">SSD1306</text>
<text x="123.7" y="37.8">SSD1306</text>
<text x="196.6" y="37.7">RX/D0</text>
<text x="196.6" y="40.3">GND</text>
<text x="219.2" y="40.3">RESET</text>
<text x="221.1" y="37.7">GND</text>
<text x="235.7" y="37.1">GND</text>
<text x="122.8" y="46.9">74HC4051</text>
<text x="125.9" y="44.6">U3</text>
<text x="179.7" y="46.7">GND</text>
<text x="196.6" y="42.8">GND</text>
<text x="196.6" y="45.3">I2C_SDA/D2</text>
<text x="196.6" y="47.9">I2C_SCL/D3</text>
<text x="221.3" y="42.8">VCC</text>
<text x="222.8" y="45.3">A3</text>
<text x="222.8" y="47.9">A2</text>
<text x="271.9" y="46.5">RV4</text>
<text x="196.6" y="50.4">A6/D4</text>
<text x="196.6" y="53">D5</text>
<text x="222.8" y="50.4">A1</text>
<text x="222.8" y="53">A0</text>
<text x="254.2" y="52.9">RV2</text>
<text x="263" y="50.3">RV3</text>
<text x="270.5" y="50.3">R_POT</text>
<text x="14.7" y="56.1">GND</text>
<text x="22.2" y="56" transform="rotate(-90 22.2 56)">GND</text>
<text x="24.8" y="55.8" transform="rotate(-90 24.8 55.8)">VCC</text>
<text x="27.3" y="55.6" transform="rotate(-90 27.3 55.6)">SCL</text>
<text x="29.8" y="55.8" transform="rotate(-90 29.8 55.8)">SDA</text>
<text x="40.1" y="56.1">GND</text>
<text x="47.6" y="56" transform="rotate(-90 47.6 56)">GND</text>
<text x="50.2" y="55.8" transform="rotate(-90 50.2 55.8)">VCC</text>
<text x="52.7" y="55.6" transform="rotate(-90 52.7 55.6)">SCL</text>
<text x="55.2" y="55.8" transform="rotate(-90 55.2 55.8)">SDA</text>
<text x="65.5" y="56.1">GND</text>
<text x="73" y="56" transform="rotate(-90 73 56)">GND</text>
<text x="75.6" y="55.8" transform="rotate(-90 75.6 55.8)">VCC</text>
<text x="78.1" y="55.6" transform="rotate(-90 78.1 55.6)">SCL</text>
<text x="80.6" y="55.8" transform="rotate(-90 80.6 55.8)">SDA</text>
<text x="121.2" y="59.3">S0</text>
<text x="121.2" y="54.2">A</text>
<text x="126.4" y="55.3" transform="rotate(-90 126.4 55.3)">VCC</text>
<text x="130.6" y="54.2">A0</text>
<text x="130.6" y="56.8">A1</text>
<text x="130.6" y="59.3">A2</text>
<text x="180.9" y="58">R</text>
<text x="181.1" y="55.6">R3</text>
<text x="196.6" y="58">D7</text>
<text x="196.6" y="55.5">A7/D6</text>
<text x="213" y="58">D14/SPI_MISO</text>
<text x="213.7" y="55.5">D15/SPI_SCK</text>
<text x="243.9" y="59.2">R_POT</text>
<text x="245.3" y="55.4">RV1</text>
<text x="252.8" y="56.7">R_POT</text>
<text x="261.6" y="54.1">R_POT</text>
<text x="21.7" y="60.6">OLED6</text>
<text x="22.1" y="63.2">SSD1306</text>
<text x="47.1" y="60.6">OLED7</text>
<text x="47.5" y="63.2">SSD1306</text>
<text x="72.5" y="60.6">OLED8</text>
<text x="72.9" y="63.2">SSD1306</text>
<text x="121.2" y="61.8">S1</text>
<text x="121.2" y="64.4">S2</text>
<text x="130.6" y="64.4">A4</text>
<text x="130.6" y="61.8">A3</text>
<text x="182.1" y="65.6">LED</text>
<text x="182.3" y="63.3">D1</text>
<text x="196.6" y="60.6">A8/D8</text>
<text x="196.6" y="63.1">A9/D9</text>
<text x="213" y="60.6">D16/SPI_MOSI</text>
<text x="218.1" y="63.1">D10/A10</text>
<text x="121.2" y="69.5">E</text>
<text x="130.6" y="69.5">A6</text>
<text x="130.6" y="66.9">A5</text>
<text x="209.7" y="67">U1</text>
<text x="268.7" y="68.8">GND</text>
<text x="126.4" y="73.4" transform="rotate(-90 126.4 73.4)">GND</text>
<text x="128.9" y="73.4" transform="rotate(-90 128.9 73.4)">VEE</text>
<text x="130.6" y="72">A7</text>
<text x="177.2" y="72.6">GND</text>
<text x="123.9" y="82.8">GND</text>
<text x="176.5" y="88.4">Rotary_Encoder_Switch</text>
<text x="184.8" y="91">SW9</text>
<text x="177.2" y="98">GND</text>
<text x="235.4" y="97.3">SPI SDCARD READER</text>
<text x="20" y="110.8">SW_DIP_x01</text>
<text x="23.5" y="108.5">SW1</text>
<text x="45.4" y="110.8">SW_DIP_x01</text>
<text x="48.9" y="108.5">SW2</text>
<text x="70.8" y="110.8">SW_DIP_x01</text>
<text x="74.3" y="108.5">SW3</text>
<text x="96.2" y="110.8">SW_DIP_x01</text>
<text x="99.7" y="108.5">SW4</text>
<text x="121.6" y="110.8">SW_DIP_x01</text>
<text x="125.1" y="108.5">SW5</text>
<text x="184.9" y="117.1">GND</text>
<text x="235.7" y="117.1">GND</text>
<text x="244" y="115.1">J1</text>
<text x="33.7" y="120.9">GND</text>
<text x="59.1" y="120.9">GND</text>
<text x="84.5" y="120.9">GND</text>
<text x="109.9" y="120.9">GND</text>
<text x="135.3" y="120.9">GND</text>
<text x="178.9" y="122.9">50k</text>
<text x="179.2" y="120.3">R1</text>
<text x="191.6" y="122.9">50k</text>
<text x="191.9" y="120.3">R2</text>
<text x="120.2" y="132">74HC4051</text>
<text x="123.3" y="129.7">U2</text>
<text x="20" y="136.2">SW_DIP_x01</text>
<text x="23.5" y="133.9">SW6</text>
<text x="45.4" y="136.2">SW_DIP_x01</text>
<text x="48.9" y="133.9">SW7</text>
<text x="70.8" y="136.2">SW_DIP_x01</text>
<text x="74.3" y="133.9">SW8</text>
<text x="118.6" y="139.3">A</text>
<text x="123.8" y="140.4" transform="rotate(-90 123.8 140.4)">VCC</text>
<text x="128" y="139.3">A0</text>
<text x="128" y="141.9">A1</text>
<text x="33.7" y="146.3">GND</text>
<text x="59.1" y="146.3">GND</text>
<text x="84.5" y="146.3">GND</text>
<text x="118.6" y="146.9">S1</text>
<text x="118.6" y="144.4">S0</text>
<text x="118.6" y="149.5">S2</text>
<text x="128" y="149.5">A4</text>
<text x="128" y="146.9">A3</text>
<text x="128" y="144.4">A2</text>
<text x="269.5" y="145.8">H1</text>
<text x="269.8" y="148.1">MountingHole</text>
<text x="118.6" y="154.6">E</text>
<text x="128" y="154.6">A6</text>
<text x="128" y="152">A5</text>
<text x="269.5" y="150.9">H2</text>
<text x="269.5" y="156">H3</text>
<text x="269.8" y="153.2">MountingHole</text>
<text x="123.8" y="158.5" transform="rotate(-90 123.8 158.5)">GND</text>
<text x="126.4" y="158.5" transform="rotate(-90 126.4 158.5)">VEE</text>
<text x="128" y="157.1">A7</text>
<text x="269.5" y="161.1">H4</text>
<text x="269.8" y="158.3">MountingHole</text>
<text x="121.4" y="167.9">GND</text>
<text x="269.8" y="163.4">MountingHole</text>
</g>
</svg>
